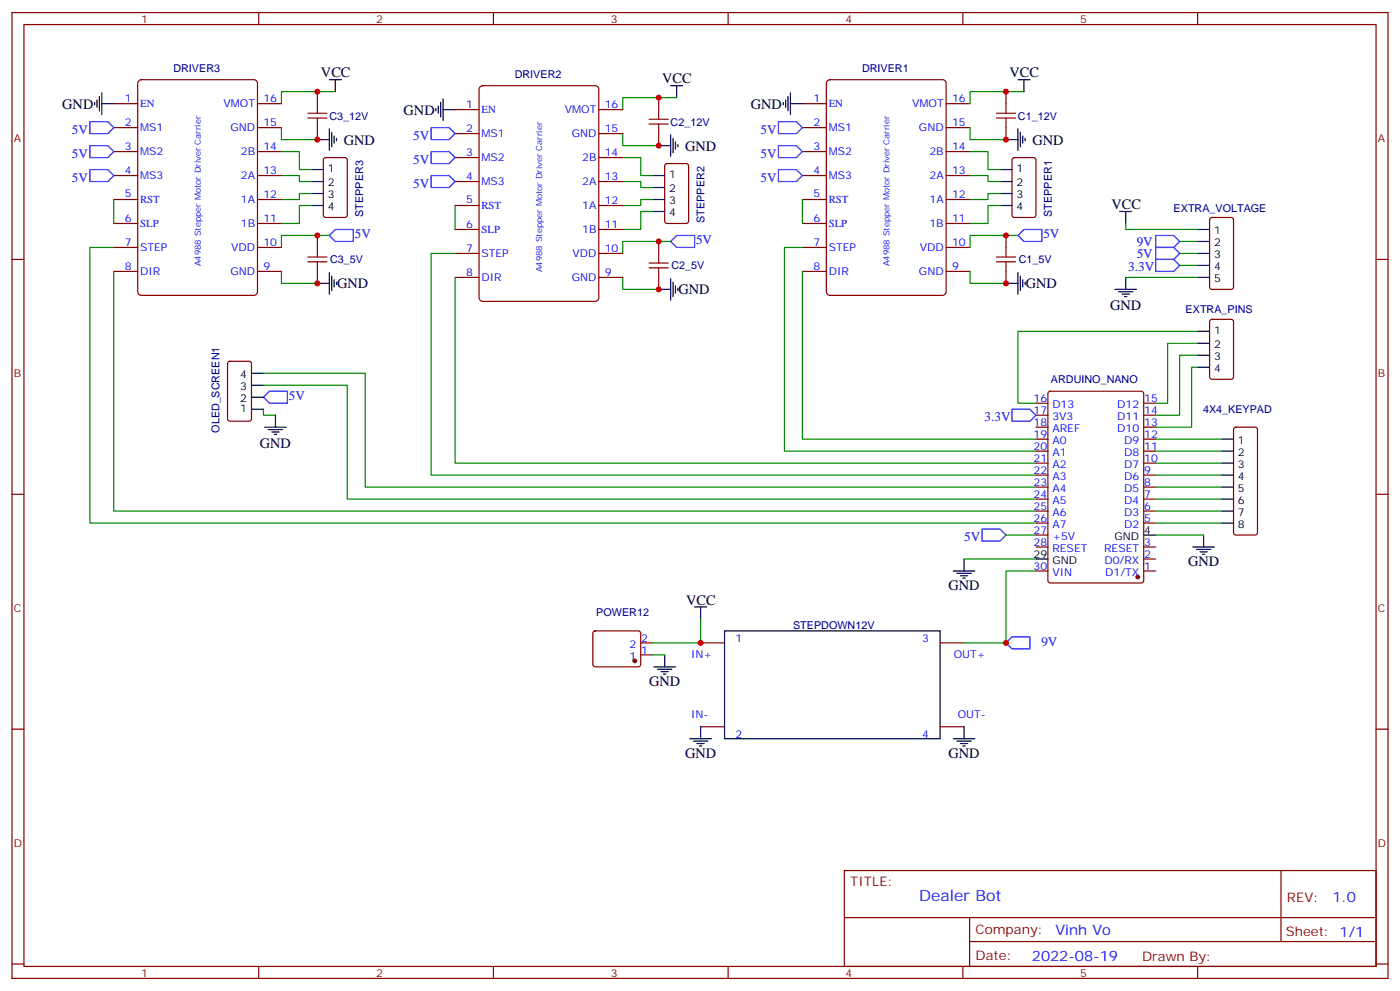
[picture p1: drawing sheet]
<svg xmlns="http://www.w3.org/2000/svg" width="412mm" height="292mm" viewBox="0 0 412 292" stroke-linecap="round" stroke-linejoin="round" font-family="sans-serif">
<g fill="none" stroke="#870000" stroke-width=".35">
<path d="M3.5 3.7h405.4v284.3h-405.4zM7.1 7.2h398.2v277.3h-398.2zM76.2 3.7v3.5M145.3 3.7v3.5M214.5 3.7v3.5M283.6 3.7v3.5M352.8 3.7v3.5M33.5 30.5h7.1M33.5 37.6h7.1M40.8 23.9l.8-.4h33.2l.8 .4 .2 .6v61.4l-.4 .9-.6 .2h-33.2l-.8-.5-.2-.6v-61.4zM75.8 30.5h7.1M75.8 37.6h7.1"/>
<path d="M93.5 27v3.5M93.5 37.6v3.5M134.1 32.3h7M134.1 39.3h7M141.3 25.7l.9-.5h33.1l.9 .5 .2 .6v61.4l-.5 .8-.6 .2h-33.1l-.9-.5-.2-.5v-61.4zM176.4 32.3h7M176.4 39.3h7M194 28.8v3.5M194 39.3v3.6M236.4 30.5h7M236.4 37.6h7M243.7 23.9l.8-.4h33.1l.9 .4 .2 .6v61.4l-.5 .9-.6 .2h-33.1l-.9-.5-.2-.6v-61.4z"/>
<path d="M278.7 30.5h7.1M278.7 37.6h7.1M296.3 27v3.5M296.3 37.6v3.5M33.5 44.6h7.1M33.5 51.7h7.1M33.5 58.7h7.1M75.8 44.6h7.1M75.8 51.7h7.1M75.8 58.7h7.1M95.5 46.6l.5-.2h5.6l.7 .4v16.5l-.5 .7h-5.8l-.7-.4-.1-16.5zM134.1 46.4h7"/>
<path d="M134.1 53.4h7M176.4 46.4h7M176.4 53.4h7M196 48.4l.5-.2h5.6l.7 .4v16.5l-.4 .6-5.9 .1-.7-.5v-16.4zM236.4 44.6h7M236.4 51.7h7M236.4 58.7h7M278.7 44.6h7.1M278.7 51.7h7.1M278.7 58.7h7.1M298.3 46.6l.5-.2h5.6l.7 .4 .1 16.5-.5 .7h-5.9l-.6-.4-.1-16.5zM3.5 76.4h3.6"/>
<path d="M33.5 65.8h7.1M33.5 72.8h7.1M33.5 79.9h7.1M75.8 65.8h7.1M75.8 72.8h7.1M75.8 79.9h7.1M93.5 69.3v3.5M93.5 79.9v3.5M134.1 60.5h7M134.1 67.6h7M134.1 74.6h7M176.4 60.5h7"/>
<path d="M176.4 67.6h7M176.4 74.6h7M194 71.1v3.5M236.4 65.8h7M236.4 72.8h7M236.4 79.9h7M278.7 65.8h7.1M278.7 72.8h7.1M278.7 79.9h7.1M296.3 69.3v3.5M296.3 79.9v3.5M356.5 64.2l.5-.2h5.7l.6 .5 .1 20-.5 .6-5.9 .1-.6-.5-.1-20z"/>
<path d="M405.3 76.4h3.6M134.1 81.7h7M176.4 81.7h7M194 81.7v3.5M356.5 94.2l.5-.2h5.7l.6 .4 .1 16.5-.5 .7-5.9 .1-.6-.5-.1-16.5zM67.3 106.6l.4-.2h5.7l.6 .4 .1 16.5-.5 .6-5.9 .1-.6-.5-.1-16.4zM305.2 118.7h3.5M308.9 115.4l.5-.2h26.8l.6 .4 .1 55.3-.5 .7h-27l-.7-.4v-55.3zM336.9 118.7h3.5M305.2 139.9h3.5M305.2 136.3h3.5M305.2 132.8h3.5"/>
<path d="M305.2 129.3h3.5M305.2 125.8h3.5M305.2 122.2h3.5M336.9 139.9h3.5M336.9 136.3h3.5M336.9 132.8h3.5M336.9 129.3h3.5M336.9 125.8h3.5M336.9 122.2h3.5M363.6 126l.5-.2h5.6l.5 .2 .2 .5v30.3l-.2 .5-.5 .2h-5.6l-.5-.2-.2-.5v-30.3zM3.5 145.5h3.6M305.2 154h3.5"/>
<path d="M305.2 150.5h3.5M305.2 146.9h3.5M305.2 143.4h3.5M305.2 157.5h3.5M336.9 154h3.5M336.9 150.5h3.5M336.9 146.9h3.5M336.9 143.4h3.5M405.3 145.5h3.6M305.2 168.1h3.5M305.2 161h3.5M336.9 168.1h3.5"/>
<path d="M336.9 164.6h3.5M336.9 161h3.5M174.9 185.9l.4-.2h12.7l.5 .2 .2 .5v9.5l-.7 .4h-12.9l-.5-.7v-9.2zM188.7 189.3h3.6M188.7 192.8h3.6M206.4 189.3h7M276.9 189.3h7.1M3.5 214.7h3.6M206.4 214h7M276.9 214h7.1M405.3 214.7h3.6M248.7 256.3h156.6v28.2h-156.6z"/>
<path d="M377.3 256.3v20.9M248.7 270.1h156.5M285.6 277.2h119.6M285.6 270.1v14.2M3.5 283.8h3.6M76.2 284.5v3.5M145.3 284.5v3.5M214.5 284.5v3.5M283.6 284.5v3.5M352.8 284.5v3.5M405.3 283.8h3.6"/>
</g>
<g fill="#870000" stroke="#870000" stroke-width=".35">
<circle cx="335.1" cy="169.9" r=".53"/>
<circle cx="187" cy="194.6" r=".53"/>
</g>
<g fill="none" stroke="#000" stroke-width=".35">
<path d="M27.9 30.2v.7M28.6 29.5v2.1M29.3 28.4v4.2M30 30.5h3.5M30 27.3v6.4M97 23.5h3.5M97 37.9v6.4M97.7 39v4.2M98.8 23.5v3.5M128.4 31.9v.7M129.1 31.2v2.1M129.8 30.2v4.2"/>
<path d="M130.5 32.3h3.6M130.5 29.1v6.4M197.6 39.7v6.3M197.6 25.2h3.5M199.3 25.2v3.6M230.7 30.2v.7M231.4 29.5v2.1M232.1 28.4v4.2M232.8 30.5h3.6M232.8 27.3v6.4M299.9 23.5h3.5M299.9 37.9v6.4"/>
<path d="M300.6 39v4.2M301.6 23.5v3.5M91.7 49.9h3.5M91.7 53.4h3.5M91.7 57h3.5M93.5 41.1h3.5M98.4 40v2.2M99.1 40.7v.8M192.3 51.7h3.5M192.3 55.2h3.5M192.3 58.7h3.5M194 42.9h3.6"/>
<path d="M198.3 40.7v4.3M199 41.8v2.1M199.7 42.5v.7M294.6 49.9h3.5M294.6 53.4h3.5M294.6 57h3.5M296.3 41.1h3.6M301.3 40v2.2M302 40.7v.8M91.7 60.5h3.5M192.3 62.3h3.5M294.6 60.5h3.5"/>
<path d="M329.8 62.3h3.6M331.6 62.3v3.5M352.8 67.6h3.5M352.8 71.1h3.5M352.8 74.6h3.5M352.8 78.1h3.5M93.5 83.4h3.5M97 80.3v6.3M97.7 81.3v4.2M98.4 82.4v2.1M99.1 83.1v.7M194 85.2h3.6"/>
<path d="M197.6 82v6.4M198.3 83.1v4.2M199 84.1v2.2M199.7 84.8v.7M296.3 83.4h3.6M299.9 80.3v6.3M300.6 81.3v4.2M301.3 82.4v2.1M302 83.1v.7M328.4 85.2h6.4M329.5 85.9h4.2M330.6 86.6h2.1"/>
<path d="M331.3 87.3h.7M331.6 81.7v3.5M352.8 97.5h3.5M352.8 81.7h3.5M74.1 116.9h3.5M74.1 113.4h3.5M74.1 109.9h3.5M352.8 101.1h3.5M352.8 104.6h3.5M352.8 108.1h3.5M74.1 120.5h3.5M78 125.8h6.3"/>
<path d="M79 126.5h4.3M80.1 127.2h2.1M80.8 127.9h.7M81.1 122.2v3.6M359.8 129.3h3.6M359.8 132.8h3.6M359.8 136.3h3.6M359.8 139.9h3.6M336.9 157.5h3.5M354.5 157.5v3.5M359.8 143.4h3.6M359.8 146.9h3.6"/>
<path d="M359.8 150.5h3.6M359.8 154h3.6M204.6 178.7h3.5M206.4 178.7v3.5M280.8 168.1h6.4M281.9 168.8h4.2M282.9 169.5h2.1M283.6 170.2h.7M284 164.6v3.5M305.2 164.6h3.5M351.4 161h6.3M352.4 161.7h4.3"/>
<path d="M353.5 162.5h2.1M354.2 163.2h.7M192.6 196.3h6.4M193.7 197h4.2M194.7 197.7h2.1M195.4 198.4h.7M195.8 192.8v3.5M213.4 185.7h63.5v31.8h-63.5zM203.2 217.5h6.3M204.3 218.2h4.2M205.3 218.9h2.1M206 219.6h.7"/>
<path d="M206.4 214v3.5M280.8 217.5h6.4M281.9 218.2h4.2M282.9 218.9h2.1M283.6 219.6h.7M284 214v3.5"/>
</g>
<g fill="none" stroke="#008700" stroke-width=".35">
<path d="M82.9 37.6v3.5h10.6M98.8 27h-15.9v3.5M183.4 39.3v3.6h10.6M199.3 28.8h-15.9v3.5M285.8 37.6v3.5h10.5M301.6 27h-15.8v3.5M33.5 58.7v7.1M82.9 44.6h5.3v5.3h3.5M82.9 51.7h5.3v1.7h3.5M91.7 57h-3.5v1.7h-5.3M183.4 53.4h5.3v1.8h3.6M183.4 46.4h5.3v5.3h3.6"/>
<path d="M192.3 58.7h-3.6v1.8h-5.3M236.4 58.7v7.1M285.8 44.6h5.2v5.3h3.6M285.8 51.7h5.2v1.7h3.6M294.6 57h-3.6v1.7h-5.2M33.5 79.9v70.6h271.7M33.5 72.8h-7v81.2h278.7M82.9 79.9v3.5h10.6M91.7 60.5h-3.5v5.3h-5.3M97 69.3h-14.1v3.5M134.1 74.6h-7.1v65.3h178.2M134.1 60.5v7.1"/>
<path d="M192.3 62.3h-3.6v5.3h-5.3M197.6 71.1h-14.2v3.5M236.4 72.8h-5.3v60h74.1M236.4 79.9v49.4h68.8M285.8 79.9v3.5h10.5M294.6 60.5h-3.6v5.3h-5.2M299.9 69.3h-14.1v3.5M331.6 65.8v1.8h21.2M347.5 71.1h5.3M347.5 74.6h5.3M347.5 78.1h5.3M134.1 81.7v54.6h171.1"/>
<path d="M183.4 81.7v3.5h10.6M331.6 81.7h21.2M352.8 97.5h-52.9v21.2h5.3M77.6 109.9h30v33.5h197.6M77.6 113.4h24.7v33.5h202.9M352.8 101.1h-8.8v17.6h-3.6M352.8 104.6h-5.3v17.6h-7.1M352.8 108.1h-1.8v17.7h-10.6M77.6 120.5v1.7h3.5M340.4 129.3h19.4M340.4 132.8h19.4M340.4 136.3h19.4"/>
<path d="M340.4 139.9h19.4M296.3 157.5h8.9M340.4 143.4h19.4M340.4 146.9h19.4M340.4 150.5h19.4M340.4 154h19.4M340.4 157.5h14.1M284 164.6h21.2M305.2 168.1h-8.9v21.2h-12.3M192.3 192.8h3.5M206.4 182.2v7.1h-14.1"/>
</g>
<g fill="none" stroke="#00f" stroke-width=".35">
<path d="M26.5 35.8h5.2l1.8 1.8-1.8 1.7h-5.2zM127 37.6h5.3l1.8 1.7-1.8 1.8h-5.3zM229.3 35.8h5.3l1.8 1.8-1.8 1.7h-5.3zM26.5 42.9h5.2l1.8 1.7-1.8 1.8h-5.2zM26.5 49.9h5.2l1.8 1.8-1.8 1.7h-5.2zM127 51.7h5.3l1.8 1.7-1.8 1.8h-5.3zM127 44.6h5.3l1.8 1.8-1.8 1.8h-5.3zM229.3 42.9h5.3l1.8 1.7-1.8 1.8h-5.3zM229.3 49.9h5.3l1.8 1.8-1.8 1.7h-5.3zM97 69.3l1.8-1.7h5.3v3.5h-5.3zM197.6 71.1l1.7-1.8h5.3v3.5h-5.3zM299.9 69.3l1.7-1.7h5.3v3.5h-5.3z"/>
<path d="M340.4 72.8h5.3l1.8 1.8-1.8 1.8h-5.3zM340.4 69.3h5.3l1.8 1.8-1.8 1.7h-5.3zM340.4 76.4h5.3l1.8 1.7-1.8 1.8h-5.3zM77.6 116.9l1.8-1.7h5.3v3.5h-5.3zM298.1 120.5h5.3l1.8 1.7-1.8 1.8h-5.3zM289.3 155.8h5.3l1.7 1.7-1.7 1.8h-5.3zM298.1 187.5h5.3v3.5h-5.3l-1.8-1.7z"/>
</g>
<g fill="none" stroke="#a10000" stroke-width=".35">
<path d="M90.7 33.3h5.6M90.7 34.7h5.6M93.5 30.5v2.8M93.5 34.7v2.9M191.2 35.1h5.6M191.2 36.5h5.6M194 32.3v2.8M194 36.5v2.8M293.5 33.3h5.7M293.5 34.7h5.7M296.3 30.5v2.8M296.3 34.7v2.9"/>
<path d="M90.7 75.7h5.6M90.7 77.1h5.6M93.5 72.8v2.9M93.5 77.1v2.8M191.2 77.4h5.6M191.2 78.8h5.6M194 74.6v2.8M194 78.8v2.9M293.5 75.7h5.7M293.5 77.1h5.7M296.3 72.8v2.9M296.3 77.1v2.8"/>
</g>
<g fill="#c00">
<circle cx="206.4" cy="189.3" r=".88"/>
<circle cx="296.3" cy="27" r=".88"/>
<circle cx="296.3" cy="41.1" r=".88"/>
<circle cx="296.3" cy="83.4" r=".88"/>
<circle cx="296.3" cy="69.3" r=".88"/>
<circle cx="194" cy="85.2" r=".88"/>
<circle cx="194" cy="42.9" r=".88"/>
<circle cx="194" cy="28.8" r=".88"/>
<circle cx="194" cy="71.1" r=".88"/>
<circle cx="93.5" cy="69.3" r=".88"/>
<circle cx="93.5" cy="27" r=".88"/>
<circle cx="93.5" cy="41.1" r=".88"/>
<circle cx="93.5" cy="83.4" r=".88"/>
<circle cx="296.3" cy="189.3" r=".88"/>
</g>
<text font-size="4.6" fill="#00f" x="270.8" y="265.3">Dealer Bot</text>
<g font-size="4.2">
<text x="94.5" y="22.8">VCC</text>
<text x="297.4" y="22.8">VCC</text>
<text x="195.1" y="24.5">VCC</text>
<text x="18.3" y="32">GND</text>
<text x="118.9" y="33.8">GND</text>
<text x="221.2" y="32">GND</text>
<text x="101.3" y="42.6">GND</text>
<text x="201.8" y="44.3">GND</text>
<text x="304.1" y="42.6">GND</text>
<text x="327.4" y="61.6">VCC</text>
<text x="99.3" y="84.9">GND</text>
<text x="199.8" y="86.7">GND</text>
<text x="302.2" y="84.9">GND</text>
<text x="327" y="91.3">GND</text>
<text x="76.6" y="131.9">GND</text>
<text x="350" y="166.7">GND</text>
<text x="279.4" y="173.7">GND</text>
<text x="202.1" y="178">VCC</text>
<text x="191.2" y="202">GND</text>
<text x="201.8" y="223.1">GND</text>
<text x="279.4" y="223.1">GND</text>
</g>
<g font-size="4.2" fill="#00f">
<text x="392.5" y="265.6">1.0</text>
<text x="310.9" y="275.1">Vinh Vo</text>
<text x="304" y="282.9">2022-08-19</text>
</g>
<g font-size="3.9" fill="#00f">
<text x="21.2" y="39.3">5V</text>
<text x="121.7" y="41.1">5V</text>
<text x="224" y="39.3">5V</text>
<text x="21.2" y="46.4">5V</text>
<text x="224" y="46.4">5V</text>
<text x="21.2" y="53.4">5V</text>
<text x="121.7" y="48.2">5V</text>
<text x="224" y="53.4">5V</text>
<text x="121.7" y="55.2">5V</text>
<text x="104.5" y="70.1">5V</text>
<text x="205" y="71.9">5V</text>
<text x="307.3" y="70.1">5V</text>
<text x="334.8" y="75.9">5V</text>
<text x="334.8" y="72.4">9V</text>
<text x="332.4" y="79.9">3.3V</text>
<text x="85.1" y="117.7">5V</text>
<text x="290" y="124">3.3V</text>
<text x="284" y="159.3">5V</text>
<text x="306.7" y="190">9V</text>
</g>
<g font-size="3.9" fill="#800">
<text x="250.5" y="260.9">TITLE:</text>
<text x="379.1" y="265.6">REV:</text>
<text x="287.4" y="275.1">Company:</text>
<text x="378.7" y="275.7">Sheet: 1/1</text>
<text x="287.4" y="282.8">Date:</text>
<text x="336.4" y="282.8">Drawn By:</text>
</g>
<g font-size="3.2" fill="#800">
<text x="41.6" y="6.7">1</text>
<text x="110.8" y="6.7">2</text>
<text x="179.9" y="6.7">3</text>
<text x="249.1" y="6.7">4</text>
<text x="318.2" y="6.7">5</text>
<text x="4.1" y="41.8">A</text>
<text x="405.9" y="41.8">A</text>
<text x="4.1" y="110.9">B</text>
<text x="405.9" y="110.9">B</text>
<text x="4.1" y="180.1">C</text>
<text x="405.9" y="180.1">C</text>
<text x="4.1" y="249.2">D</text>
<text x="405.9" y="249.2">D</text>
<text x="41.6" y="287.5">1</text>
<text x="110.8" y="287.5">2</text>
<text x="179.9" y="287.5">3</text>
<text x="249.1" y="287.5">4</text>
<text x="318.2" y="287.5">5</text>
</g>
<g font-size="3.2" fill="#000080">
<text x="51.1" y="21.2">DRIVER3</text>
<text x="151.6" y="23">DRIVER2</text>
<text x="253.9" y="21.2">DRIVER1</text>
<text x="97" y="35.2">C3_12V</text>
<text x="299.9" y="35.2">C1_12V</text>
<text x="197.6" y="37">C2_12V</text>
<text x="107" y="63.8" transform="rotate(-90 107 63.8)">STEPPER3</text>
<text x="207.5" y="65.6" transform="rotate(-90 207.5 65.6)">STEPPER2</text>
<text x="309.8" y="63.8" transform="rotate(-90 309.8 63.8)">STEPPER1</text>
<text x="345.7" y="62.3">EXTRA_VOLTAGE</text>
<text x="97.2" y="77.5">C3_5V</text>
<text x="300.1" y="77.5">C1_5V</text>
<text x="197.8" y="79.3">C2_5V</text>
<text x="349.2" y="92.3">EXTRA_PINS</text>
<text x="309.6" y="112.8">ARDUINO_NANO</text>
<text x="354.4" y="121.5">4X4_KEYPAD</text>
<text x="64.6" y="127.4" transform="rotate(-90 64.6 127.4)">OLED_SCREEN1</text>
<text x="175.7" y="181.5">POWER12</text>
<text x="233.6" y="185.1">STEPDOWN12V</text>
</g>
<g font-size="3.2" fill="#00f">
<text x="36.8" y="30.2">1</text>
<text x="41.3" y="31.6">EN</text>
<text x="65.8" y="31.6">VMOT</text>
<text x="77.6" y="30.2">16</text>
<text x="137.3" y="31.9">1</text>
<text x="141.8" y="33.3">EN</text>
<text x="166.4" y="33.3">VMOT</text>
<text x="178.2" y="31.9">16</text>
<text x="239.6" y="30.2">1</text>
<text x="244.1" y="31.6">EN</text>
<text x="268.7" y="31.6">VMOT</text>
<text x="280.5" y="30.2">16</text>
<text x="36.8" y="37.2">2</text>
<text x="41.3" y="38.6">MS1</text>
<text x="67.9" y="38.6">GND</text>
<text x="77.6" y="37.2">15</text>
<text x="137.3" y="39">2</text>
<text x="141.8" y="40.4">MS1</text>
<text x="168.4" y="40.4">GND</text>
<text x="178.2" y="39">15</text>
<text x="239.6" y="37.2">2</text>
<text x="244.1" y="38.6">MS1</text>
<text x="270.7" y="38.6">GND</text>
<text x="280.5" y="37.2">15</text>
<text x="36.8" y="44.3">3</text>
<text x="41.3" y="45.7">MS2</text>
<text x="71" y="45.7">2B</text>
<text x="77.6" y="44.3">14</text>
<text x="137.3" y="46">3</text>
<text x="141.8" y="47.4">MS2</text>
<text x="171.5" y="47.4">2B</text>
<text x="178.2" y="46">14</text>
<text x="239.6" y="44.3">3</text>
<text x="244.1" y="45.7">MS2</text>
<text x="273.8" y="45.7">2B</text>
<text x="280.5" y="44.3">14</text>
<text x="36.8" y="51.3">4</text>
<text x="41.3" y="52.7">MS3</text>
<text x="71" y="52.7">2A</text>
<text x="77.6" y="51.3">13</text>
<text x="137.3" y="53.1">4</text>
<text x="178.2" y="53.1">13</text>
<text x="239.6" y="51.3">4</text>
<text x="244.1" y="52.7">MS3</text>
<text x="273.8" y="52.7">2A</text>
<text x="280.5" y="51.3">13</text>
<text x="36.8" y="57.9">5</text>
<text x="41.3" y="59.8">RST</text>
<text x="71" y="59.8">1A</text>
<text x="77.6" y="58.4">12</text>
<text x="137.3" y="59.6">5</text>
<text x="141.8" y="54.5">MS3</text>
<text x="171.5" y="54.5">2A</text>
<text x="239.6" y="57.9">5</text>
<text x="244.1" y="59.8">RST</text>
<text x="273.8" y="59.8">1A</text>
<text x="280.5" y="58.4">12</text>
<text x="36.8" y="65.4">6</text>
<text x="77.6" y="65.4">11</text>
<text x="141.8" y="61.6">RST</text>
<text x="171.5" y="61.6">1A</text>
<text x="178.2" y="60.1">12</text>
<text x="239.6" y="65.4">6</text>
<text x="280.5" y="65.4">11</text>
<text x="41.3" y="66.9">SLP</text>
<text x="71" y="66.9">1B</text>
<text x="137.3" y="67.2">6</text>
<text x="141.8" y="68.6">SLP</text>
<text x="171.5" y="68.6">1B</text>
<text x="178.2" y="67.2">11</text>
<text x="244.1" y="66.9">SLP</text>
<text x="273.8" y="66.9">1B</text>
<text x="36.8" y="72.5">7</text>
<text x="41.3" y="73.9">STEP</text>
<text x="68.1" y="73.9">VDD</text>
<text x="77.6" y="72.5">10</text>
<text x="137.3" y="74.3">7</text>
<text x="141.8" y="75.7">STEP</text>
<text x="168.6" y="75.7">VDD</text>
<text x="178.2" y="74.3">10</text>
<text x="239.6" y="72.5">7</text>
<text x="244.1" y="73.9">STEP</text>
<text x="270.9" y="73.9">VDD</text>
<text x="280.5" y="72.5">10</text>
<text x="36.8" y="79.6">8</text>
<text x="41.3" y="81">DIR</text>
<text x="67.9" y="81">GND</text>
<text x="77.6" y="79.6">9</text>
<text x="137.3" y="81.3">8</text>
<text x="141.8" y="82.7">DIR</text>
<text x="168.4" y="82.7">GND</text>
<text x="178.2" y="81.3">9</text>
<text x="239.6" y="79.6">8</text>
<text x="244.1" y="81">DIR</text>
<text x="270.7" y="81">GND</text>
<text x="280.5" y="79.6">9</text>
<text x="304.5" y="118.4">16</text>
<text x="337.1" y="118.4">15</text>
<text x="304.5" y="121.9">17</text>
<text x="304.5" y="125.4">18</text>
<text x="310" y="120.1">D13</text>
<text x="310" y="123.6">3V3</text>
<text x="329.1" y="123.6">D11</text>
<text x="329.1" y="120.1">D12</text>
<text x="337.1" y="125.4">13</text>
<text x="337.1" y="121.9">14</text>
<text x="304.5" y="128.9">19</text>
<text x="310" y="127.2">AREF</text>
<text x="310" y="130.7">A0</text>
<text x="329.1" y="127.2">D10</text>
<text x="331.1" y="130.7">D9</text>
<text x="337.1" y="128.9">12</text>
<text x="304.5" y="132.5">20</text>
<text x="304.5" y="136">21</text>
<text x="310" y="134.2">A1</text>
<text x="310" y="137.8">A2</text>
<text x="331.1" y="137.8">D7</text>
<text x="331.1" y="134.2">D8</text>
<text x="337.1" y="136">10</text>
<text x="337.1" y="132.5">11</text>
<text x="304.5" y="139.5">22</text>
<text x="304.5" y="143.1">23</text>
<text x="310" y="141.3">A3</text>
<text x="331.1" y="141.3">D6</text>
<text x="337.1" y="143.1">8</text>
<text x="337.1" y="139.5">9</text>
<text x="304.5" y="146.6">24</text>
<text x="310" y="144.8">A4</text>
<text x="310" y="148.3">A5</text>
<text x="331.1" y="148.3">D4</text>
<text x="331.1" y="144.8">D5</text>
<text x="337.1" y="146.6">7</text>
<text x="304.5" y="150.1">25</text>
<text x="304.5" y="153.6">26</text>
<text x="310" y="151.9">A6</text>
<text x="310" y="155.4">A7</text>
<text x="331.1" y="155.4">D2</text>
<text x="331.1" y="151.9">D3</text>
<text x="337.1" y="153.6">5</text>
<text x="337.1" y="150.1">6</text>
<text x="304.5" y="157.2">27</text>
<text x="304.5" y="160.7">28</text>
<text x="310" y="158.9">+5V</text>
<text x="337.1" y="160.7">3</text>
<text x="304.5" y="167.7">30</text>
<text x="310" y="162.5">RESET</text>
<text x="325.3" y="162.5">RESET</text>
<text x="325.3" y="166">D0/RX</text>
<text x="337.1" y="167.7">1</text>
<text x="337.1" y="164.2">2</text>
<text x="310" y="169.5">VIN</text>
<text x="325.6" y="169.5">D1/TX</text>
<text x="185.4" y="190.7">2</text>
<text x="188.9" y="188.9">2</text>
<text x="216.7" y="188.9">1</text>
<text x="271.6" y="188.9">3</text>
<text x="185.4" y="194.2">1</text>
<text x="188.9" y="192.4">1</text>
<text x="203.6" y="193.9">IN+</text>
<text x="281" y="193.9">OUT+</text>
<text x="203.6" y="211.5">IN-</text>
<text x="282.1" y="211.5">OUT-</text>
<text x="216.7" y="217.1">2</text>
<text x="271.6" y="217.1">4</text>
</g>
<g font-size="3.2">
<text x="96.6" y="50.6">1</text>
<text x="197.1" y="52.4">1</text>
<text x="299.4" y="50.6">1</text>
<text x="96.6" y="54.9">2</text>
<text x="96.6" y="58.4">3</text>
<text x="197.1" y="56.6">2</text>
<text x="299.4" y="54.9">2</text>
<text x="299.4" y="58.4">3</text>
<text x="96.6" y="61.9">4</text>
<text x="197.1" y="60.1">3</text>
<text x="197.1" y="63.7">4</text>
<text x="299.4" y="61.9">4</text>
<text x="357.6" y="69">1</text>
<text x="357.6" y="72.5">2</text>
<text x="357.6" y="76">3</text>
<text x="357.6" y="79.6">4</text>
<text x="357.6" y="83.1">5</text>
<text x="357.6" y="98.2">1</text>
<text x="357.6" y="102.5">2</text>
<text x="357.6" y="106">3</text>
<text x="70.8" y="111.3">4</text>
<text x="357.6" y="109.5">4</text>
<text x="70.8" y="118.4">2</text>
<text x="70.8" y="114.8">3</text>
<text x="70.8" y="121.2">1</text>
<text x="364.7" y="130.7">1</text>
<text x="364.7" y="134.2">2</text>
<text x="364.7" y="137.8">3</text>
<text x="364.7" y="141.3">4</text>
<text x="364.7" y="144.8">5</text>
<text x="364.7" y="148.3">6</text>
<text x="364.7" y="151.9">7</text>
<text x="364.7" y="155.4">8</text>
<text x="328.3" y="158.9">GND</text>
<text x="337.1" y="157.2">4</text>
<text x="304.5" y="164.2">29</text>
<text x="310" y="166">GND</text>
</g>
<g font-size="2.5" fill="#00f">
<text x="59.2" y="78.4" transform="rotate(-90 59.2 78.4)">A4988 Stepper Motor Driver Carrier</text>
<text x="159.7" y="80.2" transform="rotate(-90 159.7 80.2)">A4988 Stepper Motor Driver Carrier</text>
<text x="262.1" y="78.4" transform="rotate(-90 262.1 78.4)">A4988 Stepper Motor Driver Carrier</text>
</g>
</svg>
